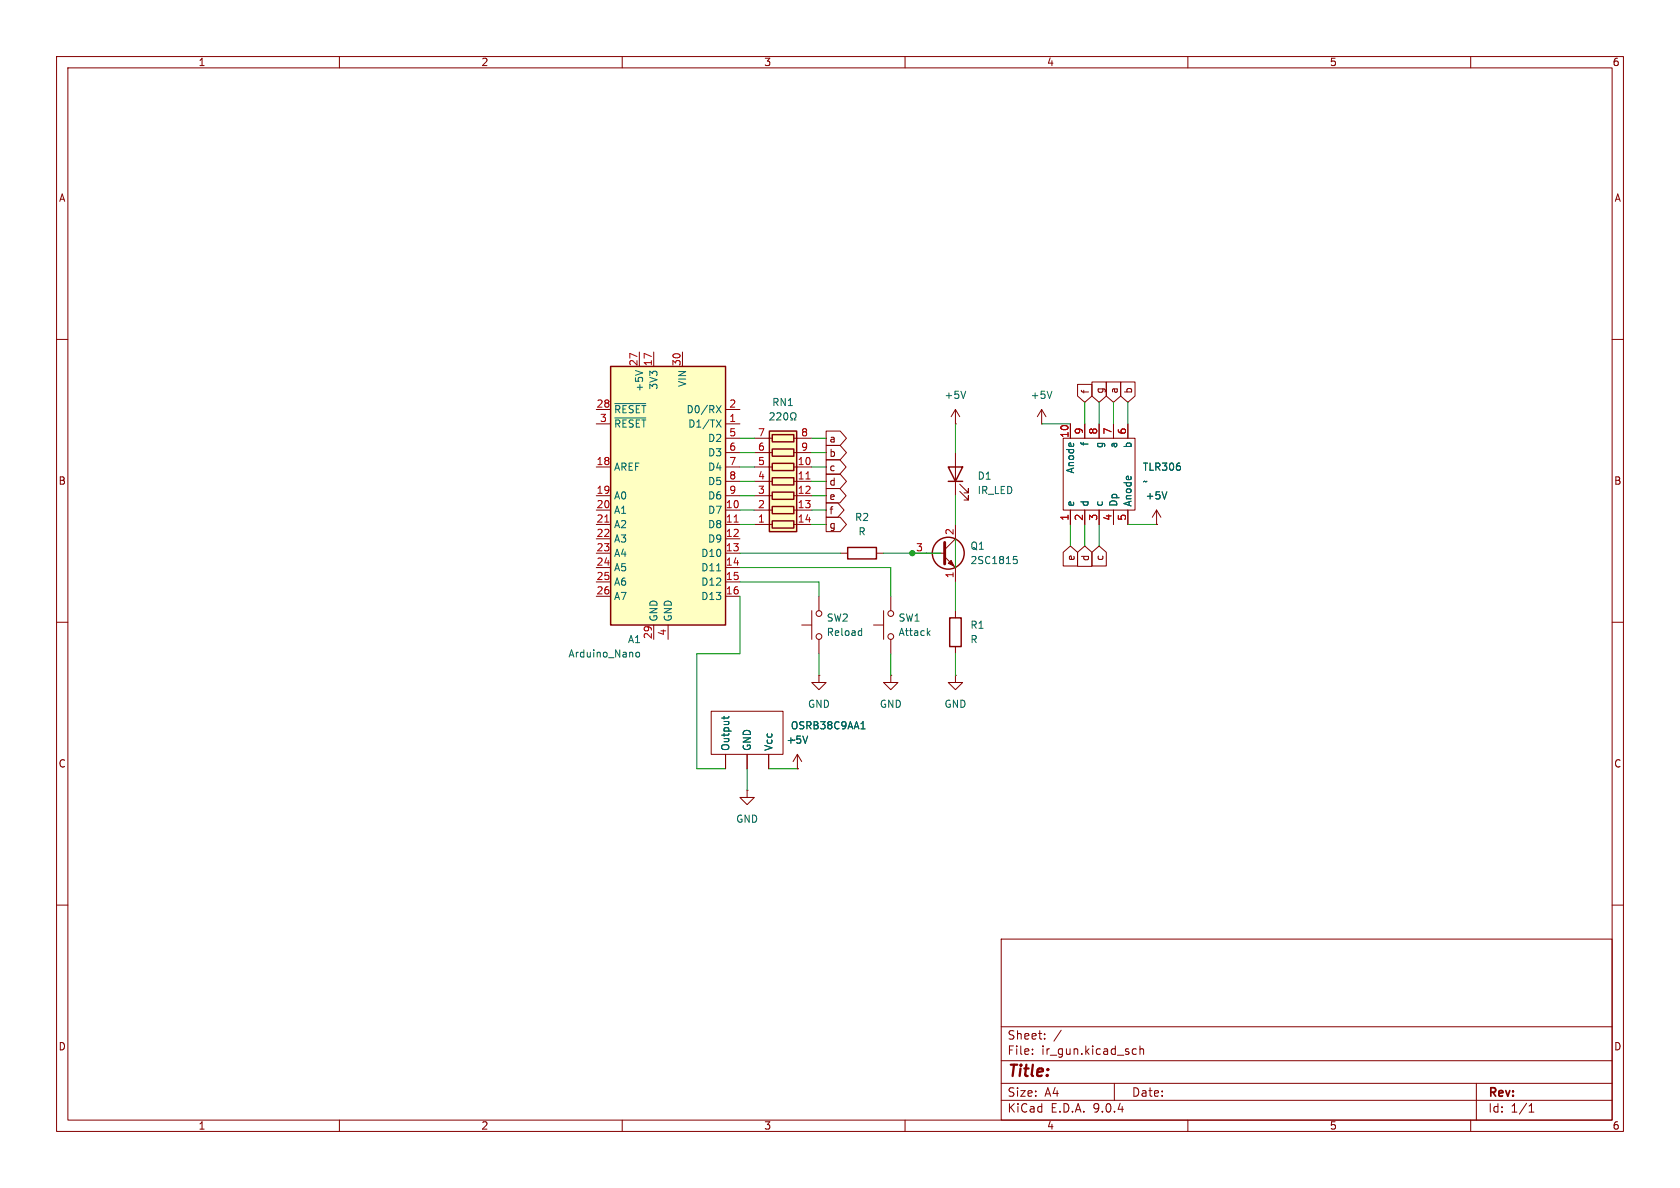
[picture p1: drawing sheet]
<svg xmlns="http://www.w3.org/2000/svg" width="297mm" height="210mm" viewBox="0 0 297 210" stroke-linecap="round" stroke-linejoin="round" font-family="sans-serif">
<g fill="none" stroke="#840000" stroke-width=".18">
<path d="M10 10h277v190h-277zM12 12h273v186h-273zM60 10v2M110 10v2M160 10v2M210 10v2M260 10v2M10 60h2M285 60h2M10 110h2M285 110h2M10 160h2"/>
<path d="M177 166h108v32h-108zM285 160h2M60 198v2M110 198v2M160 198v2M177 194.5h108M177 191.5h108M177 187.5h108M177 181.5h108M182.5 186.3v.1M182.5 185.5v.1M184.7 183.6v.1"/>
<path d="M184.7 182.8v.1M187.6 182.1l-1.3 2M197 191.5v3M200.3 186.3h.6M200.3 185.5h.6M201.5 185.5l.2-.1 .4 .1 .1 .9M201.5 184.9v1.5M210 198v2M260 198v2M261 191.5v6.5M270.3 196.6h.9M270.3 195.5l.4-.4v1.5"/>
</g>
<path d="M107.9 64.8h20.4v45.7h-20.4z" fill="#ffffc2"/>
<g fill="none" stroke="#840000" stroke-width=".25">
<path d="M107.9 64.8h20.4v45.7h-20.4zM167.6 82.6h2.6l-1.3 2.5zM167.6 85.1h2.6"/>
<circle cx="167.6" cy="97.8" r="2.82"/>
</g>
<g fill="none" stroke="#840000" stroke-width=".18">
<path d="M105.4 72.4h2.5M105.4 74.9h2.5M113 62.2v2.6M115.6 62.2v2.6M120.6 62.2v2.6M128.3 72.4h2.5M128.3 74.9h2.5M128.3 77.5h2.5M168.9 74.9h.1M168.9 72.4v2.5M168.9 72.4l-.8 1.3M168.9 72.4l.8 1.3"/>
<path d="M184.1 74.9h.1M184.1 72.4l-.7 1.3M184.1 72.4l.8 1.3M184.1 72.4v2.5M188 77.5h12.7v12.7h-12.7zM189.2 74.9v2.6M191.8 74.9v2.6M194.3 74.9v2.6M196.8 74.9v2.6M199.4 74.9v2.6M105.4 82.6h2.5M105.4 87.6h2.5"/>
<path d="M105.4 90.2h2.5M105.4 92.7h2.5M105.4 95.3h2.5M105.4 97.8h2.5M128.3 80h2.5M128.3 82.6h2.5M128.3 85.1h2.5M128.3 87.6h2.5M128.3 90.2h2.5M128.3 92.7h2.5M128.3 95.3h2.5M128.3 97.8h2.5"/>
<path d="M161.3 97.8h5.7M167 98.4l1.9 1.9v2.6M168.9 80v7.6M168.9 92.7v2.6l-1.9 1.9M169.7 86.9l1.5 1.5v-.8v.8h-.8M169.7 85.6l1.5 1.5v-.7v.7h-.8M189.2 90.2v2.5M191.8 90.2v2.5M194.3 90.2v2.5M196.8 90.2v2.5M199.4 90.2v2.5M204.5 92.7h.1"/>
<path d="M204.5 90.2l-.8 1.2M204.5 90.2l.7 1.2M204.5 90.2v2.5M105.4 100.3h2.5M105.4 102.9h2.5M105.4 105.4h2.5M115.6 110.5v2.5M118.1 110.5v2.5M128.3 100.3h2.5M128.3 102.9h2.5M128.3 105.4h2.5M144.8 119.4v1.3h1.2l-1.2 1.2-1.3-1.2h1.3"/>
<path d="M144.8 119.4h.1M125.7 125.7h12.7v7.7h-12.7zM128.3 133.4v2.5M132.1 133.4v2.5M135.9 133.4v2.5M141 135.9h.1M141 133.4l-.8 1.2M141 133.4l.7 1.2M141 133.4v2.5"/>
</g>
<g fill="none" stroke="#006464" stroke-width=".18">
<path d="M108.7 71.3h5.5M108.7 73.9h5.5M112.3 65.5l1.3 .4M126.6 71.7l.9 1.3M126.6 74.2l.9 1.3M127.5 71.7l-.9 1.3M127.5 74.2l-.9 1.3M170.7 69.2l-.4 1.2M186 69.2l-.5 1.2M179.2 98.4h.6M179.3 98.9h.3l.2 .2-.1 .5h-.4M206.3 86.9l-.4 1.3"/>
<path d="M112.5 115.4l.2-.1 .3 .1 .1 .5-.1 .2h-.3l-.2-.1zM126.7 100.9h.7M128 126.6v.5M128.8 126.6l-.1 .3h-1.1M142.8 130.1l-.4 1.3M152.2 128.8h.7M152.5 127.8l.1-.2v1.2"/>
</g>
<path d="M106.9 92.3h.7M129.8 92.3h.7" fill="none" stroke="#a90000" stroke-width=".18"/>
<path d="M167 95.9v3.8" fill="none" stroke="#840000" stroke-width=".51"/>
<path d="M167.6 99.6l.5-.5 .6 1z" fill="#840000" stroke="#840000" stroke-width=".18"/>
<path d="M136 76.2h4.8v17.8h-4.8z" fill="#ffffc2"/>
<path d="M136 76.2h4.8v17.8h-4.8zM136.5 79.4h3.8v1.2h-3.8zM136.5 76.8h3.8v1.3h-3.8zM136.5 92.1h3.8v1.2h-3.8zM136.5 89.5h3.8v1.3h-3.8zM136.5 87h3.8v1.3h-3.8zM136.5 84.5h3.8v1.2h-3.8zM136.5 81.9h3.8v1.3h-3.8zM149.9 96.8h5v2h-5zM167.9 109.2h2v5.1h-2z" fill="none" stroke="#840000" stroke-width=".25"/>
<g fill="none" stroke="#840000" stroke-width=".18">
<path d="M133.3 77.5h3.2M140.3 77.5h3.2M146 78.7h2.5l1.1 1.3-1.1 1.3h-2.5zM146 76.2h2.5l1.1 1.3-1.1 1.2h-2.5zM189.2 74.9v2.6M190.5 67.9h2.5v2.1l-1.2 1.1-1.3-1.1zM191.8 74.9v2.6M193 67.5h2.6v2.5l-1.3 1.1-1.3-1.1zM194.3 74.9v2.6M195.6 67.5h2.5v2.5l-1.3 1.1-1.2-1.1zM196.8 74.9v2.6M198.1 67.5h2.6v2.5l-1.3 1.1-1.3-1.1z"/>
<path d="M199.4 74.9v2.6M133.3 92.7h3.2M133.3 90.2h3.2M133.3 87.6h3.2M133.3 85.1h3.2M133.3 82.6h3.2M133.3 80h3.2M140.3 92.7h3.2M140.3 90.2h3.2M140.3 87.6h3.2M140.3 85.1h3.2M140.3 82.6h3.2"/>
<path d="M140.3 80h3.2M146 88.9h2.1l1.1 1.3-1.1 1.2h-2.1zM146 91.4h2.5l1.1 1.3-1.1 1.3h-2.5zM146 81.3h2.5l1.1 1.3-1.1 1.2h-2.5zM146 83.8h2.5l1.1 1.3-1.1 1.3h-2.5zM146 86.4h2.5l1.1 1.2-1.1 1.3h-2.5zM148.6 97.8h1.3M154.9 97.8h1.3M188 97.6l1.2-1.1 1.3 1.1v2.5h-2.5zM189.2 90.2v2.5M190.5 97.6l1.3-1.1 1.2 1.1v2.5h-2.5zM191.8 90.2v2.5"/>
<path d="M193 97.6l1.3-1.1 1.3 1.1v2.5h-2.6zM194.3 90.2v2.5M196.8 90.2v2.5M199.4 90.2v2.5M204.5 92.7h.1M141.7 110.5h1.8M143.5 108v5M144.8 105.4v2.6M144.8 113v2.6M154.4 110.5h1.8M156.2 108v5M157.5 119.4v1.3h1.2l-1.2 1.2-1.3-1.2h1.3"/>
<path d="M157.5 119.4h.1M157.5 105.4v2.6M157.5 113v2.6M168.9 119.4v1.3h1.3l-1.3 1.2-1.3-1.2h1.3M168.9 119.4h.1M168.9 108v1.2M168.9 114.3v1.3M128.3 133.4v2.5M132.1 139.7v1.3h1.2l-1.2 1.2-1.3-1.2h1.3M132.1 139.7h.1M132.1 133.4v2.5M135.9 133.4v2.5"/>
<path d="M141 135.9h.1"/>
<circle cx="144.8" cy="108.5" r=".51"/>
<circle cx="144.8" cy="112.5" r=".51"/>
<circle cx="157.5" cy="112.5" r=".51"/>
<circle cx="157.5" cy="108.5" r=".51"/>
</g>
<path d="M142.5 84.7h.7" fill="none" stroke="#a90000" stroke-width=".18"/>
<g fill="none" stroke="#006464" stroke-width=".18">
<path d="M136.1 73.1l.5-.1 .3 .3-.8 .9h.8M137.3 73.1l.5-.1 .3 .3-.8 .9h.8M138.7 73.1l.2-.1a.68 .68 0 0 1 .4 .6 .68 .68 0 0 1-.4 .6l-.2-.1-.1-.3zM139.8 74.2h.3v-.2a.54 .54 0 0 1-.3-.7 .54 .54 0 0 1 .7-.3 .58 .58 0 0 1-.1 1v.2h.3M206.3 86.9l-.4 1.3M152 111.5l.3 .1M152.3 111.1v1.2M152.3 112.3h-.3M164.1 111.9l.3 .4M164.4 111.5l-.5 .5M128 126.6v.5M128.8 126.6l-.1 .3h-1.1"/>
<path d="M142.8 130.1l-.4 1.3M152.2 128.8h.7M152.5 127.8l.1-.2v1.2"/>
</g>
<g fill="none" stroke="#009600" stroke-width=".18">
<path d="M130.8 77.5h2.5M143.5 77.5h2.5M168.9 74.9v5.1M184.1 74.9h5.1M191.8 71.1v3.8M194.3 71.1v3.8M196.8 71.1v3.8M199.4 71.1v3.8M130.8 92.7h2.5M130.8 90.2h2.5M130.8 97.8h17.8M130.8 87.6h2.5"/>
<path d="M130.8 82.6h2.5M130.8 80h2.5M130.8 85.1h2.5M143.5 92.7h2.5M143.5 90.2h2.5M143.5 87.6h2.5M143.5 82.6h2.5M143.5 80h2.5M143.5 85.1h2.5M156.2 97.8h10.2M168.9 87.6v5.1M168.9 95.3v5"/>
<path d="M189.2 92.7v3.8M191.8 92.7v3.8M194.3 92.7v3.8M199.4 92.7h5.1M130.8 102.9h14v2.5M130.8 105.4v10.2h-7.6v20.3h5.1M130.8 100.3h26.7v5.1M144.8 115.6v3.8M157.5 115.6v3.8M168.9 102.9v5.1M168.9 115.6v3.8M132.1 135.9v3.8"/>
<path d="M135.9 135.9h5.1"/>
</g>
<circle cx="161.3" cy="97.8" r=".46" fill="#009600" stroke="#009600" stroke-width=".18"/>
<text font-size="2.8" fill="#840000" x="178" y="190.9">Title:</text>
<g font-size="2.1" fill="#840000">
<text x="178" y="184">Sheet:</text>
<text x="178" y="186.7">File:</text>
<text x="184.1" y="186.7">ir_gun.kicad_sch</text>
<text x="178" y="196.9">KiCad</text>
<text x="178" y="194.1">Size:</text>
<text x="184.7" y="194.1">A4</text>
<text x="185.7" y="196.9">E.D.A.</text>
<text x="193.3" y="196.9">9.0.4</text>
<text x="200" y="194.1">Date:</text>
<text x="263" y="194.3">Rev:</text>
<text x="263" y="196.9">Id:</text>
<text x="267.1" y="196.9">1/1</text>
</g>
<g font-size="1.8" fill="#840000">
<text x="35" y="11.9">1</text>
<text x="85" y="11.9">2</text>
<text x="135" y="11.9">3</text>
<text x="185" y="11.9">4</text>
<text x="235" y="11.9">5</text>
<text x="285" y="11.9">6</text>
<text x="10.3" y="35.9">A</text>
<text x="285.3" y="35.9">A</text>
<text x="192.7" y="69.7" transform="rotate(-90 192.7 69.7)">f</text>
<text x="195.3" y="69.7" transform="rotate(-90 195.3 69.7)">g</text>
<text x="197.8" y="69.7" transform="rotate(-90 197.8 69.7)">a</text>
<text x="200.3" y="69.7" transform="rotate(-90 200.3 69.7)">b</text>
<text x="146.5" y="83.5">c</text>
<text x="146.5" y="81">b</text>
<text x="146.5" y="78.4">a</text>
<text x="10.3" y="85.9">B</text>
<text x="146.5" y="86">d</text>
<text x="146.5" y="88.6">e</text>
<text x="285.3" y="85.9">B</text>
<text x="146.5" y="91.1">f</text>
<text x="146.5" y="93.7">g</text>
<text x="190.2" y="99.2" transform="rotate(-90 190.2 99.2)">e</text>
<text x="192.7" y="99.3" transform="rotate(-90 192.7 99.3)">d</text>
<text x="195.3" y="99.2" transform="rotate(-90 195.3 99.2)">c</text>
<text x="10.3" y="135.9">C</text>
<text x="285.3" y="135.9">C</text>
<text x="10.3" y="185.9">D</text>
<text x="285.3" y="185.9">D</text>
<text x="35" y="199.9">1</text>
<text x="85" y="199.9">2</text>
<text x="135" y="199.9">3</text>
<text x="185" y="199.9">4</text>
<text x="235" y="199.9">5</text>
<text x="285" y="199.9">6</text>
</g>
<g font-size="1.8" fill="#a90000">
<text x="112.8" y="64.8" transform="rotate(-90 112.8 64.8)">27</text>
<text x="115.3" y="64.8" transform="rotate(-90 115.3 64.8)">17</text>
<text x="120.4" y="64.8" transform="rotate(-90 120.4 64.8)">30</text>
<text x="105.4" y="72.1">28</text>
<text x="106" y="74.7">3</text>
<text x="128.8" y="72.1">2</text>
<text x="128.8" y="74.7">1</text>
<text x="128.8" y="77.2">5</text>
<text x="133.9" y="77.2">7</text>
<text x="141.5" y="77.2">8</text>
<text x="189" y="77.5" transform="rotate(-90 189 77.5)">10</text>
<text x="191.5" y="76.9" transform="rotate(-90 191.5 76.9)">9</text>
<text x="194.1" y="76.9" transform="rotate(-90 194.1 76.9)">8</text>
<text x="196.6" y="76.9" transform="rotate(-90 196.6 76.9)">7</text>
<text x="199.1" y="76.9" transform="rotate(-90 199.1 76.9)">6</text>
<text x="105.4" y="82.3">18</text>
<text x="128.8" y="79.8">6</text>
<text x="128.8" y="82.3">7</text>
<text x="133.9" y="82.3">5</text>
<text x="133.9" y="79.8">6</text>
<text x="140.9" y="82.3">10</text>
<text x="141.5" y="79.8">9</text>
<text x="105.4" y="87.4">19</text>
<text x="105.4" y="89.9">20</text>
<text x="128.2" y="89.9">10</text>
<text x="128.8" y="84.8">8</text>
<text x="128.8" y="87.4">9</text>
<text x="133.9" y="89.9">2</text>
<text x="133.9" y="87.4">3</text>
<text x="133.9" y="84.8">4</text>
<text x="140.9" y="89.9">13</text>
<text x="140.9" y="87.4">12</text>
<text x="140.9" y="84.8">11</text>
<text x="105.4" y="92.5">21</text>
<text x="105.4" y="95">22</text>
<text x="128.2" y="92.5">11</text>
<text x="128.2" y="95">12</text>
<text x="133.9" y="92.5">1</text>
<text x="140.9" y="92.5">14</text>
<text x="168.7" y="94.7" transform="rotate(-90 168.7 94.7)">2</text>
<text x="189" y="92.1" transform="rotate(-90 189 92.1)">1</text>
<text x="191.5" y="92.1" transform="rotate(-90 191.5 92.1)">2</text>
<text x="194.1" y="92.1" transform="rotate(-90 194.1 92.1)">3</text>
<text x="196.6" y="92.1" transform="rotate(-90 196.6 92.1)">4</text>
<text x="199.1" y="92.1" transform="rotate(-90 199.1 92.1)">5</text>
<text x="105.4" y="97.5">23</text>
<text x="105.4" y="100.1">24</text>
<text x="128.2" y="97.5">13</text>
<text x="128.2" y="100.1">14</text>
<text x="161.9" y="97.5">3</text>
<text x="105.4" y="102.6">25</text>
<text x="105.4" y="105.2">26</text>
<text x="128.2" y="102.6">15</text>
<text x="128.2" y="105.2">16</text>
<text x="168.7" y="102.3" transform="rotate(-90 168.7 102.3)">1</text>
<text x="115.3" y="113.1" transform="rotate(-90 115.3 113.1)">29</text>
<text x="117.9" y="112.5" transform="rotate(-90 117.9 112.5)">4</text>
</g>
<g font-size="1.8" fill="#006464">
<text x="113.9" y="69.4" transform="rotate(-90 113.9 69.4)">+5V</text>
<text x="116.4" y="69" transform="rotate(-90 116.4 69)">3V3</text>
<text x="121.5" y="68.5" transform="rotate(-90 121.5 68.5)">VIN</text>
<text x="136.4" y="72">RN1</text>
<text x="166.9" y="70.7">+5V</text>
<text x="182.1" y="70.7">+5V</text>
<text x="108.5" y="73.3">~{RESET}</text>
<text x="108.5" y="75.8">~{RESET}</text>
<text x="121.3" y="73.3">D0/RX</text>
<text x="121.6" y="75.8">D1/TX</text>
<text x="108.5" y="83.4">AREF</text>
<text x="125.1" y="78.3">D2</text>
<text x="125.1" y="80.9">D3</text>
<text x="125.1" y="83.4">D4</text>
<text x="190.1" y="83.8" transform="rotate(-90 190.1 83.8)">Anode</text>
<text x="192.6" y="78.9" transform="rotate(-90 192.6 78.9)">f</text>
<text x="195.2" y="79.3" transform="rotate(-90 195.2 79.3)">g</text>
<text x="197.7" y="79.3" transform="rotate(-90 197.7 79.3)">a</text>
<text x="200.3" y="79.3" transform="rotate(-90 200.3 79.3)">b</text>
<text x="201.9" y="83.4">TLR306</text>
<text x="108.5" y="88.5">A0</text>
<text x="125.1" y="86">D5</text>
<text x="125.1" y="88.5">D6</text>
<text x="172.7" y="85">D1</text>
<text x="172.7" y="87.5">IR_LED</text>
<text x="190.1" y="89.7" transform="rotate(-90 190.1 89.7)">e</text>
<text x="192.6" y="89.7" transform="rotate(-90 192.6 89.7)">d</text>
<text x="195.2" y="89.7" transform="rotate(-90 195.2 89.7)">c</text>
<text x="197.7" y="89.7" transform="rotate(-90 197.7 89.7)">Dp</text>
<text x="200.3" y="89.7" transform="rotate(-90 200.3 89.7)">Anode</text>
<text x="201.9" y="86">~</text>
<text x="202.4" y="88.5">+5V</text>
<text x="108.5" y="91">A1</text>
<text x="108.5" y="93.6">A2</text>
<text x="125.1" y="91">D7</text>
<text x="125.1" y="93.6">D8</text>
<text x="151.1" y="92.3">R2</text>
<text x="151.7" y="94.8">R</text>
<text x="108.5" y="96.1">A3</text>
<text x="108.5" y="98.7">A4</text>
<text x="108.5" y="101.2">A5</text>
<text x="123.9" y="98.7">D10</text>
<text x="123.9" y="101.2">D11</text>
<text x="125.1" y="96.1">D9</text>
<text x="171.5" y="97.4">Q1</text>
<text x="171.5" y="99.9">2SC1815</text>
<text x="108.5" y="103.7">A6</text>
<text x="108.5" y="106.3">A7</text>
<text x="123.9" y="103.7">D12</text>
<text x="123.9" y="106.3">D13</text>
<text x="110.9" y="113.9">A1</text>
<text x="116.4" y="110" transform="rotate(-90 116.4 110)">GND</text>
<text x="119" y="110" transform="rotate(-90 119 110)">GND</text>
<text x="146.1" y="110.1">SW2</text>
<text x="146.1" y="112.6">Reload</text>
<text x="158.8" y="112.6">Attack</text>
<text x="158.8" y="110.1">SW1</text>
<text x="171.5" y="111.4">R1</text>
<text x="171.5" y="113.9">R</text>
<text x="100.4" y="116.4">Arduino_Nano</text>
<text x="142.7" y="125.3">GND</text>
<text x="155.4" y="125.3">GND</text>
<text x="166.9" y="125.3">GND</text>
<text x="138.9" y="131.7">+5V</text>
<text x="139.7" y="131.7">~</text>
<text x="139.7" y="129.1">OSRB38C9AA1</text>
<text x="129.1" y="132.8" transform="rotate(-90 129.1 132.8)">Output</text>
<text x="132.9" y="132.8" transform="rotate(-90 132.9 132.8)">GND</text>
<text x="136.8" y="132.8" transform="rotate(-90 136.8 132.8)">Vcc</text>
<text x="130" y="145.6">GND</text>
</g>
</svg>
